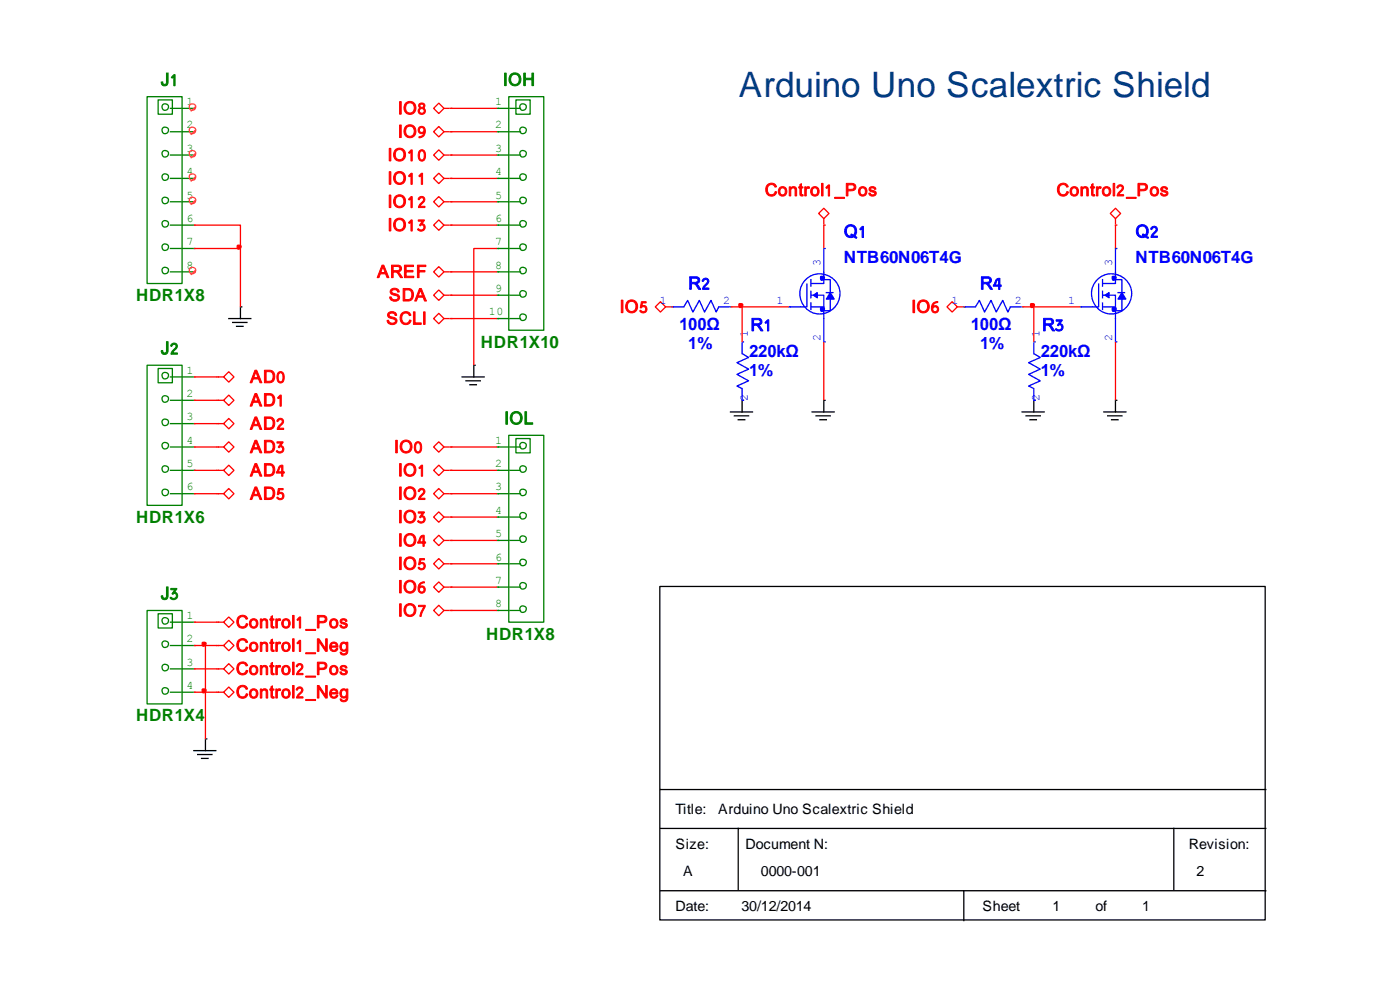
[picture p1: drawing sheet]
<svg xmlns="http://www.w3.org/2000/svg" width="297mm" height="210mm" viewBox="0 0 297 210" stroke-linecap="round" stroke-linejoin="round" font-family="sans-serif">
<g fill="none" stroke="#008000" stroke-width=".28">
<path d="M31.2 20.5h7.4v39.7h-7.4zM33.6 21.2h3v3h-3zM36.2 23h2.2M36.2 28h2.2M36.2 32.9h2.2M36.2 37.9h2.2M38.6 23h2.3M38.6 28h2.3M38.6 32.9h2.3M38.6 37.9h2.3M105.8 23h2.2M105.8 28h2.2"/>
<path d="M105.8 32.9h2.2M105.8 37.9h2.2M108 20.5h7.4v49.6h-7.4zM108.3 23h2.2M108.3 28h2.2M108.3 32.9h2.2M108.3 37.9h2.2M109.5 21.2h3v3h-3zM36.2 42.8h2.2M36.2 47.8h2.2M36.2 52.7h2.2M36.2 57.7h2.2"/>
<path d="M38.6 42.8h2.3M38.6 47.8h2.3M38.6 52.7h2.3M38.6 57.7h2.3M105.8 42.8h2.2M105.8 47.8h2.2M105.8 52.7h2.2M105.8 57.7h2.2M108.3 42.8h2.2M108.3 47.8h2.2M108.3 52.7h2.2M108.3 57.7h2.2"/>
<path d="M31.2 77.5h7.4v29.7h-7.4zM33.6 78.2h3v3h-3zM36.2 80h2.2M38.6 80h2.3M105.8 62.6h2.2M105.8 67.6h2.2M108.3 62.6h2.2M108.3 67.6h2.2M36.2 94.9h2.2M36.2 99.8h2.2M36.2 84.9h2.2M36.2 89.9h2.2"/>
<path d="M38.6 94.9h2.3M38.6 99.8h2.3M38.6 84.9h2.3M38.6 89.9h2.3M105.8 94.9h2.2M105.8 99.8h2.2M108 92.4h7.4v39.6h-7.4zM108.3 94.9h2.2M108.3 99.8h2.2M109.5 93.1h3v3h-3zM36.2 104.8h2.2M38.6 104.8h2.3"/>
<path d="M105.8 104.8h2.2M105.8 109.7h2.2M105.8 114.7h2.2M105.8 119.6h2.2M108.3 104.8h2.2M108.3 109.7h2.2M108.3 114.7h2.2M108.3 119.6h2.2M31.2 129.5h7.4v19.9h-7.4zM33.6 130.2h3v3.1h-3zM36.2 132h2.2M36.2 137h2.2"/>
<path d="M38.6 132h2.3M38.6 137h2.3M105.8 124.6h2.2M105.8 129.5h2.2M108.3 124.6h2.2M108.3 129.5h2.2M36.2 141.9h2.2M36.2 146.9h2.2M38.6 141.9h2.3M38.6 146.9h2.3"/>
<circle cx="35.1" cy="37.6" r=".69"/>
<circle cx="35.1" cy="22.7" r=".69"/>
<circle cx="35.1" cy="32.6" r=".7"/>
<circle cx="35.1" cy="27.7" r=".7"/>
<circle cx="111" cy="37.6" r=".69"/>
<circle cx="111" cy="22.7" r=".69"/>
<circle cx="111" cy="32.6" r=".69"/>
<circle cx="111" cy="27.7" r=".7"/>
<circle cx="35.1" cy="47.5" r=".69"/>
<circle cx="35.1" cy="52.4" r=".69"/>
<circle cx="35.1" cy="57.4" r=".69"/>
<circle cx="35.1" cy="42.5" r=".69"/>
<circle cx="111" cy="47.5" r=".69"/>
<circle cx="111" cy="52.4" r=".69"/>
<circle cx="111" cy="57.4" r=".69"/>
<circle cx="111" cy="42.5" r=".69"/>
<circle cx="35.1" cy="79.7" r=".69"/>
<circle cx="111" cy="62.3" r=".69"/>
<circle cx="111" cy="67.3" r=".7"/>
<circle cx="35.1" cy="94.6" r=".69"/>
<circle cx="35.1" cy="99.5" r=".69"/>
<circle cx="35.1" cy="89.6" r=".7"/>
<circle cx="35.1" cy="84.6" r=".7"/>
<circle cx="111" cy="94.6" r=".69"/>
<circle cx="111" cy="99.5" r=".69"/>
<circle cx="35.1" cy="104.5" r=".69"/>
<circle cx="111" cy="104.5" r=".69"/>
<circle cx="111" cy="109.4" r=".69"/>
<circle cx="111" cy="114.4" r=".69"/>
<circle cx="111" cy="119.3" r=".69"/>
<circle cx="35.1" cy="131.7" r=".69"/>
<circle cx="35.1" cy="136.7" r=".69"/>
<circle cx="111" cy="129.2" r=".69"/>
<circle cx="111" cy="124.3" r=".7"/>
<circle cx="35.1" cy="146.6" r=".7"/>
<circle cx="35.1" cy="141.6" r=".7"/>
</g>
<g fill="none" stroke="#008000" stroke-width=".27">
<path d="M41.1 23h.3M41.1 28h.3M41.1 32.9h.3M41.1 37.9h.3M105.5 23h.3M105.5 28h.3M105.5 32.9h.3M105.5 37.9h.3M41.1 57.7h.3M41.1 52.7h.3M41.1 42.8h.3M41.1 47.8h.3"/>
<path d="M105.5 57.7h.3M105.5 52.7h.3M105.5 42.8h.3M105.5 47.8h.3M41.1 80h.3M105.5 62.6h.3M105.5 67.6h.3M41.1 94.9h.3M41.1 99.8h.3M41.1 84.9h.3M41.1 89.9h.3M105.5 94.9h.3"/>
<path d="M105.5 99.8h.3M41.1 104.8h.3M105.5 104.8h.3M105.5 109.7h.3M105.5 114.7h.3M105.5 119.6h.3M41.1 132h.3M41.1 137h.3M105.5 129.5h.3M105.5 124.6h.3M41.1 141.9h.3M41.1 146.9h.3"/>
</g>
<g fill="none" stroke="#ff7f00" stroke-width=".28">
<path d="M41.4 22.7l-.8 .8M41.4 27.7l-.8 .8M41.4 32.6l-.8 .9M41.4 37.6l-.8 .8M41.4 57.4l-.8 .8M41.4 42.5l-.8 .9"/>
<circle cx="40.8" cy="37.6" r=".69"/>
<circle cx="40.8" cy="22.7" r=".69"/>
<circle cx="40.8" cy="32.6" r=".7"/>
<circle cx="40.9" cy="27.7" r=".7"/>
<circle cx="40.8" cy="57.4" r=".69"/>
<circle cx="40.8" cy="42.5" r=".69"/>
</g>
<g fill="none" stroke="#000" stroke-width=".28">
<path d="M48.6 67.6h4.6M49.4 68.4h3M50.2 69.2h1.4M51 65.4v2.2M98.1 80h4.7M100.6 77.8v2.2M98.9 80.8h3M99.7 81.6h1.4M155 87.4h4.7M155.9 88.2h3M156.7 89.1h1.4M157.5 85.2v2.2"/>
<path d="M172.4 87.4h4.6M173.2 88.2h3M174 89.1h1.4M174.8 85.2v2.2M216.9 87.4h4.7M217.8 88.2h3M218.6 89.1h1.4M219.4 85.2v2.2M234.3 87.4h4.6M235.1 88.2h3M235.9 89.1h1.4M236.7 85.2v2.2"/>
<path d="M140 124.4h128.5v70.8h-128.5zM41.1 159.3h4.7M43.6 157.1v2.2M42 160.1h3M42.8 160.9h1.4M140.2 175.8h128.5M140.2 167.5h128.5M156.7 175.8v12.9M249.1 175.8v12.9M140.2 189h128.5M204.6 189v6.3"/>
</g>
<path d="M51 65.1h.3M100.6 77.5h.2M157.5 84.9h.3M174.8 84.9h.3M219.4 84.9h.3M236.7 84.9h.3M43.6 156.8h.3" fill="none" stroke="#000" stroke-width=".27"/>
<g fill="#f00" stroke="#f00" stroke-width=".28">
<circle cx="50.7" cy="52.4" r=".4"/>
<circle cx="43.3" cy="146.6" r=".4"/>
<circle cx="43.3" cy="136.7" r=".4"/>
<circle cx="157.2" cy="64.8" r=".4"/>
<circle cx="219.1" cy="64.8" r=".4"/>
</g>
<g fill="none" stroke="#f00" stroke-width=".28">
<path d="M92 23l1.1-1.1 1.1 1.1-1.1 1.1zM92 32.9l1.1-1.1 1.1 1.1-1.1 1.1zM92 37.9l1.1-1.1 1.1 1.1-1.1 1.1zM93.1 26.8l1.1 1.2-1.1 1.1-1.1-1.1zM94.2 23h1.1M94.2 28h1.1M94.2 32.9h1.1M94.2 37.9h1.1M95.6 23h9.9M95.6 28h9.9M95.6 32.9h9.9M95.6 37.9h9.9"/>
<path d="M41.1 47.8h9.9v4.9M41.1 52.7h9.9M51 52.7v12.4M92 42.8l1.1-1.1 1.1 1.1-1.1 1.1zM92 47.8l1.1-1.1 1.1 1.1-1.1 1.1zM92 57.7l1.1-1.1 1.1 1.1-1.1 1.1zM94.2 42.8h1.1M94.2 47.8h1.1M94.2 57.7h1.1M95.6 42.8h9.9M95.6 47.8h9.9M95.6 57.7h9.9"/>
<path d="M105.5 52.7h-4.9v24.8M174.8 44.2l1.1 1.1-1.1 1.1-1.1-1.1zM174.8 46.4v1.1M174.8 47.8v4.9M236.7 44.2l1.1 1.1-1.1 1.1-1.1-1.1zM236.7 46.4v1.1M236.7 47.8v4.9M41.1 80h5M46.3 80h1.2M48.6 78.9l1.1 1.1-1.1 1.1-1.1-1.1zM92 62.6l1.1-1.1 1.1 1.1-1.1 1.1zM93.1 66.5l1.1 1.1-1.1 1.1-1.1-1.1z"/>
<path d="M94.2 62.6h1.1M94.2 67.6h1.1M95.6 62.6h9.9M95.6 67.6h9.9M140.2 64l1.1 1.1-1.1 1.1-1.1-1.1zM141.3 65.1h1.1M142.6 65.1h.1M155 65.1h12.4M157.5 65.1v7.4M174.8 72.5v12.4M201 65.1l1.1-1.1 1.1 1.1-1.1 1.1zM203.2 65.1h1.1"/>
<path d="M204.6 65.1h.1M216.9 65.1h12.4M219.4 65.1v7.4M236.7 72.5v12.4M41.1 84.9h5M41.1 89.9h5M41.1 94.9h5M41.1 99.8h5M46.3 84.9h1.2M46.3 89.9h1.2M46.3 94.9h1.2M46.3 99.8h1.2"/>
<path d="M47.5 89.9l1.1-1.1 1.1 1.1-1.1 1.1zM48.6 83.8l1.1 1.1-1.1 1.1-1.1-1.1zM48.6 93.8l1.1 1.1-1.1 1.1-1.1-1.1zM48.6 98.7l1.1 1.1-1.1 1.1-1.1-1.1zM92 94.9l1.1-1.1 1.1 1.1-1.1 1.1zM92 99.8l1.1-1.1 1.1 1.1-1.1 1.1zM94.2 94.9h1.1M94.2 99.8h1.1M95.6 94.9h9.9M95.6 99.8h9.9M41.1 104.8h5M46.3 104.8h1.2"/>
<path d="M48.6 103.7l1.1 1.1-1.1 1.1-1.1-1.1zM92 104.8l1.1-1.1 1.1 1.1-1.1 1.1zM92 109.7l1.1-1.1 1.1 1.1-1.1 1.1zM92 114.7l1.1-1.1 1.1 1.1-1.1 1.1zM92 119.6l1.1-1.1 1.1 1.1-1.1 1.1zM94.2 104.8h1.1M94.2 109.7h1.1M94.2 114.7h1.1M94.2 119.6h1.1M95.6 104.8h9.9M95.6 109.7h9.9M95.6 114.7h9.9"/>
<path d="M95.6 119.6h9.9M41.1 132h5M41.1 137h5M43.6 137v19.8M46.3 132h1.2M46.3 137h1.2M48.6 130.9l1.1 1.1-1.1 1.1-1.1-1.1zM48.6 135.9l1.1 1.1-1.1 1.1-1.1-1.1zM92 124.6l1.1-1.1 1.1 1.1-1.1 1.1zM92 129.5l1.1-1.1 1.1 1.1-1.1 1.2zM94.2 124.6h1.1M94.2 129.5h1.1"/>
<path d="M95.6 124.6h9.9M95.6 129.5h9.9M41.1 141.9h5M41.1 146.9h5M46.3 141.9h1.2M46.3 146.9h1.2M47.5 146.9l1.1-1.1 1.1 1.1-1.1 1.1zM48.6 140.8l1.1 1.1-1.1 1.1-1.1-1.1z"/>
</g>
<g fill="none" stroke="#f00" stroke-width=".27">
<path d="M95.6 23h.3M95.6 28h.3M95.6 32.9h.3M95.6 37.9h.3M95.6 42.8h.3M95.6 47.8h.3M95.6 57.7h.3M174.8 47.8h.3M236.7 47.8h.3M46.1 80h.2M95.6 62.6h.3M95.6 67.6h.3"/>
<path d="M142.6 65.1h.3M204.6 65.1h.2M46.1 84.9h.2M46.1 89.9h.2M46.1 94.9h.2M46.1 99.8h.2M95.6 94.9h.3M95.6 99.8h.3M46.1 104.8h.2M95.6 104.8h.3M95.6 109.7h.3M95.6 114.7h.3"/>
<path d="M95.6 119.6h.3M46.1 132h.2M46.1 137h.2M95.6 124.6h.3M95.6 129.5h.3M46.1 141.9h.2M46.1 146.9h.2"/>
</g>
<g fill="none" stroke="#00f" stroke-width=".28">
<path d="M172.1 59.3v1.4M174.8 53v7.2h-2.7M174.8 59.3h1.4v6.6h-1.4M234 59.3v1.4M236.7 53v7.2h-2.7M236.7 59.3h1.4v6.6h-1.4M142.9 65.1h2.2l.8-1.4 1.2 2.5 1.3-2.5 1.1 2.5 1.4-2.5 1.1 2.5 .6-1.1h2.2M157.5 72.8v2.2l1.4 .9-2.5 1.1 2.5 1.3-2.5 1.1 2.5 1.4-2.5 1.1 1.1 .6v2.2M171.3 60.2v4.9h-3.6M172.1 62.6h2.7v2.5M172.1 65.1h2.7v7.2M172.1 61.8v1.4"/>
<path d="M172.1 64.3v1.4M175.4 62.1h1.4M204.8 65.1h2.2l.9-1.4 1.1 2.5 1.3-2.5 1.1 2.5 1.4-2.5 1.1 2.5 .6-1.1h2.2M219.4 72.8v2.2l1.4 .9-2.5 1.1 2.5 1.3-2.5 1.1 2.5 1.4-2.5 1.1 1.1 .6v2.2M233.2 60.2v4.9h-3.6M234 62.6h2.7v2.5M234 65.1h2.7v7.2M234 61.8v1.4M234 64.3v1.4M237.3 62.1h1.4"/>
<circle cx="174" cy="62.4" r="4.2"/>
<circle cx="235.9" cy="62.4" r="4.2"/>
</g>
<g fill="#00f" stroke="#00f" stroke-width=".28">
<path d="M172.6 62.6l.9-.5v1.1z"/>
<path d="M176.2 62.1l.8 1.4h-1.6z"/>
<path d="M234.5 62.6l.9-.5v1.1z"/>
<path d="M238.1 62.1l.8 1.4h-1.6z"/>
<circle cx="174.5" cy="65.6" r=".4"/>
<circle cx="174.5" cy="59" r=".4"/>
<circle cx="236.4" cy="65.6" r=".4"/>
<circle cx="236.4" cy="59" r=".4"/>
</g>
<g fill="none" stroke="#00f" stroke-width=".27">
<path d="M174.8 52.7h.3M236.7 52.7h.3M142.6 65.1h.3M155 65.1h.3M157.5 72.5h.3M167.4 65.1h.3M174.8 72.5h.3M204.6 65.1h.2M216.9 65.1h.3M219.4 72.5h.3M229.3 65.1h.3M236.7 72.5h.3"/>
<path d="M157.5 84.9h.3M219.4 84.9h.3"/>
</g>
<text font-size="7.4" fill="#003d80" x="156.8" y="20.7">Arduino Uno Scalextric Shield</text>
<g font-size="4.1" fill="#008000">
<text x="34.1" y="18.2">J1</text>
<text x="106.7" y="18.2">IOH</text>
<text x="34.1" y="75.2">J2</text>
<text x="107" y="90">IOL</text>
<text x="34.1" y="127.2">J3</text>
</g>
<g font-size="4.1" fill="#f00">
<text x="84.5" y="24.2">IO8</text>
<text x="84.5" y="29.2">IO9</text>
<text x="82.3" y="34.1">IO10</text>
<text x="82.3" y="39.1">IO11</text>
<text x="162.3" y="41.6">Control1_Pos</text>
<text x="224.2" y="41.6">Control2_Pos</text>
<text x="82.3" y="44.1">IO12</text>
<text x="82.3" y="49">IO13</text>
<text x="80.1" y="58.9">AREF</text>
<text x="82.5" y="63.9">SDA</text>
<text x="82" y="68.8">SCLl</text>
<text x="131.5" y="66.4">IO5</text>
<text x="193.4" y="66.4">IO6</text>
<text x="53.1" y="81.2">AD0</text>
<text x="53.1" y="86.2">AD1</text>
<text x="53.1" y="91.1">AD2</text>
<text x="53.1" y="96.1">AD3</text>
<text x="53.1" y="101">AD4</text>
<text x="83.6" y="96.1">IO0</text>
<text x="84.5" y="101">IO1</text>
<text x="53.1" y="106">AD5</text>
<text x="84.5" y="106">IO2</text>
<text x="84.5" y="111">IO3</text>
<text x="84.5" y="115.9">IO4</text>
<text x="84.5" y="120.9">IO5</text>
<text x="84.5" y="125.8">IO6</text>
<text x="84.5" y="130.8">IO7</text>
<text x="50.1" y="133.3">Control1_Pos</text>
<text x="50.1" y="143.2">Control2_Pos</text>
<text x="50.1" y="138.2">Control1_Neg</text>
<text x="50.1" y="148.1">Control2_Neg</text>
</g>
<g font-size="4.1" fill="#00f">
<text x="179.1" y="50.4">Q1</text>
<text x="241" y="50.4">Q2</text>
<text x="146.1" y="61.4">R2</text>
<text x="208" y="61.4">R4</text>
<text x="159.3" y="70.2">R1</text>
<text x="221.2" y="70.2">R3</text>
</g>
<g font-size="3.6" fill="#00f">
<text x="179.1" y="55.9">NTB60N06T4G</text>
<text x="241" y="55.9">NTB60N06T4G</text>
<text x="144.2" y="69.9">100Ω</text>
<text x="206.1" y="69.9">100Ω</text>
<text x="146.1" y="74.1">1%</text>
<text x="159" y="75.7">220kΩ</text>
<text x="208" y="74.1">1%</text>
<text x="220.9" y="75.7">220kΩ</text>
<text x="159" y="79.9">1%</text>
<text x="220.9" y="79.9">1%</text>
</g>
<g font-size="3.6" fill="#008000">
<text x="28.9" y="63.9">HDR1X8</text>
<text x="102.1" y="73.8">HDR1X10</text>
<text x="28.9" y="111">HDR1X6</text>
<text x="103.2" y="135.7">HDR1X8</text>
<text x="28.9" y="153.1">HDR1X4</text>
</g>
<g font-size="3">
<text x="143.3" y="172.6">Title:</text>
<text x="152.4" y="172.6">Arduino Uno Scalextric Shield</text>
<text x="143.3" y="180.1">Size:</text>
<text x="145" y="185.8">A</text>
<text x="158.2" y="180.1">Document N:</text>
<text x="161.5" y="185.8">0000-001</text>
<text x="252.3" y="180.1">Revision:</text>
<text x="253.9" y="185.8">2</text>
<text x="143.3" y="193.3">Date:</text>
<text x="157.4" y="193.3">30/12/2014</text>
<text x="208.5" y="193.3">Sheet</text>
<text x="223.4" y="193.3">1</text>
<text x="232.5" y="193.3">of</text>
<text x="242.4" y="193.3">1</text>
</g>
<g font-size="2.5" fill="#008000">
<text x="39.6" y="22.3">1</text>
<text x="105.1" y="22.3">1</text>
<text x="39.6" y="27.3">2</text>
<text x="105.1" y="27.3">2</text>
<text x="39.6" y="32.2">3</text>
<text x="105.1" y="32.2">3</text>
<text x="39.6" y="37.2">4</text>
<text x="105.1" y="37.2">4</text>
<text x="39.6" y="42.1">5</text>
<text x="39.6" y="47.1">6</text>
<text x="105.1" y="42.1">5</text>
<text x="105.1" y="47.1">6</text>
<text x="39.6" y="52">7</text>
<text x="105.1" y="52">7</text>
<text x="39.6" y="57">8</text>
<text x="105.1" y="57">8</text>
<text x="105.1" y="62">9</text>
<text x="103.7" y="66.9">10</text>
<text x="39.6" y="79.3">1</text>
<text x="39.6" y="84.3">2</text>
<text x="39.6" y="89.2">3</text>
<text x="39.6" y="94.2">4</text>
<text x="105.1" y="94.2">1</text>
<text x="39.6" y="99.1">5</text>
<text x="105.1" y="99.1">2</text>
<text x="39.6" y="104.1">6</text>
<text x="105.1" y="104.1">3</text>
<text x="105.1" y="109">4</text>
<text x="105.1" y="114">5</text>
<text x="105.1" y="118.9">6</text>
<text x="105.1" y="123.9">7</text>
<text x="39.6" y="131.3">1</text>
<text x="105.1" y="128.9">8</text>
<text x="39.6" y="136.3">2</text>
<text x="39.6" y="141.2">3</text>
<text x="39.6" y="146.2">4</text>
</g>
<g font-size="2.5" fill="#00f">
<text x="174.1" y="56.4" transform="rotate(-90 174.1 56.4)">3</text>
<text x="236.1" y="56.4" transform="rotate(-90 236.1 56.4)">3</text>
<text x="140" y="64.4">1</text>
<text x="153.5" y="64.4">2</text>
<text x="164.8" y="64.4">1</text>
<text x="201.9" y="64.4">1</text>
<text x="215.4" y="64.4">2</text>
<text x="226.7" y="64.4">1</text>
<text x="158.7" y="71.6" transform="rotate(-90 158.7 71.6)">1</text>
<text x="220.6" y="71.6" transform="rotate(-90 220.6 71.6)">1</text>
<text x="174.1" y="72.4" transform="rotate(-90 174.1 72.4)">2</text>
<text x="236.1" y="72.4" transform="rotate(-90 236.1 72.4)">2</text>
<text x="158.7" y="85.1" transform="rotate(-90 158.7 85.1)">2</text>
<text x="220.6" y="85.1" transform="rotate(-90 220.6 85.1)">2</text>
</g>
</svg>
